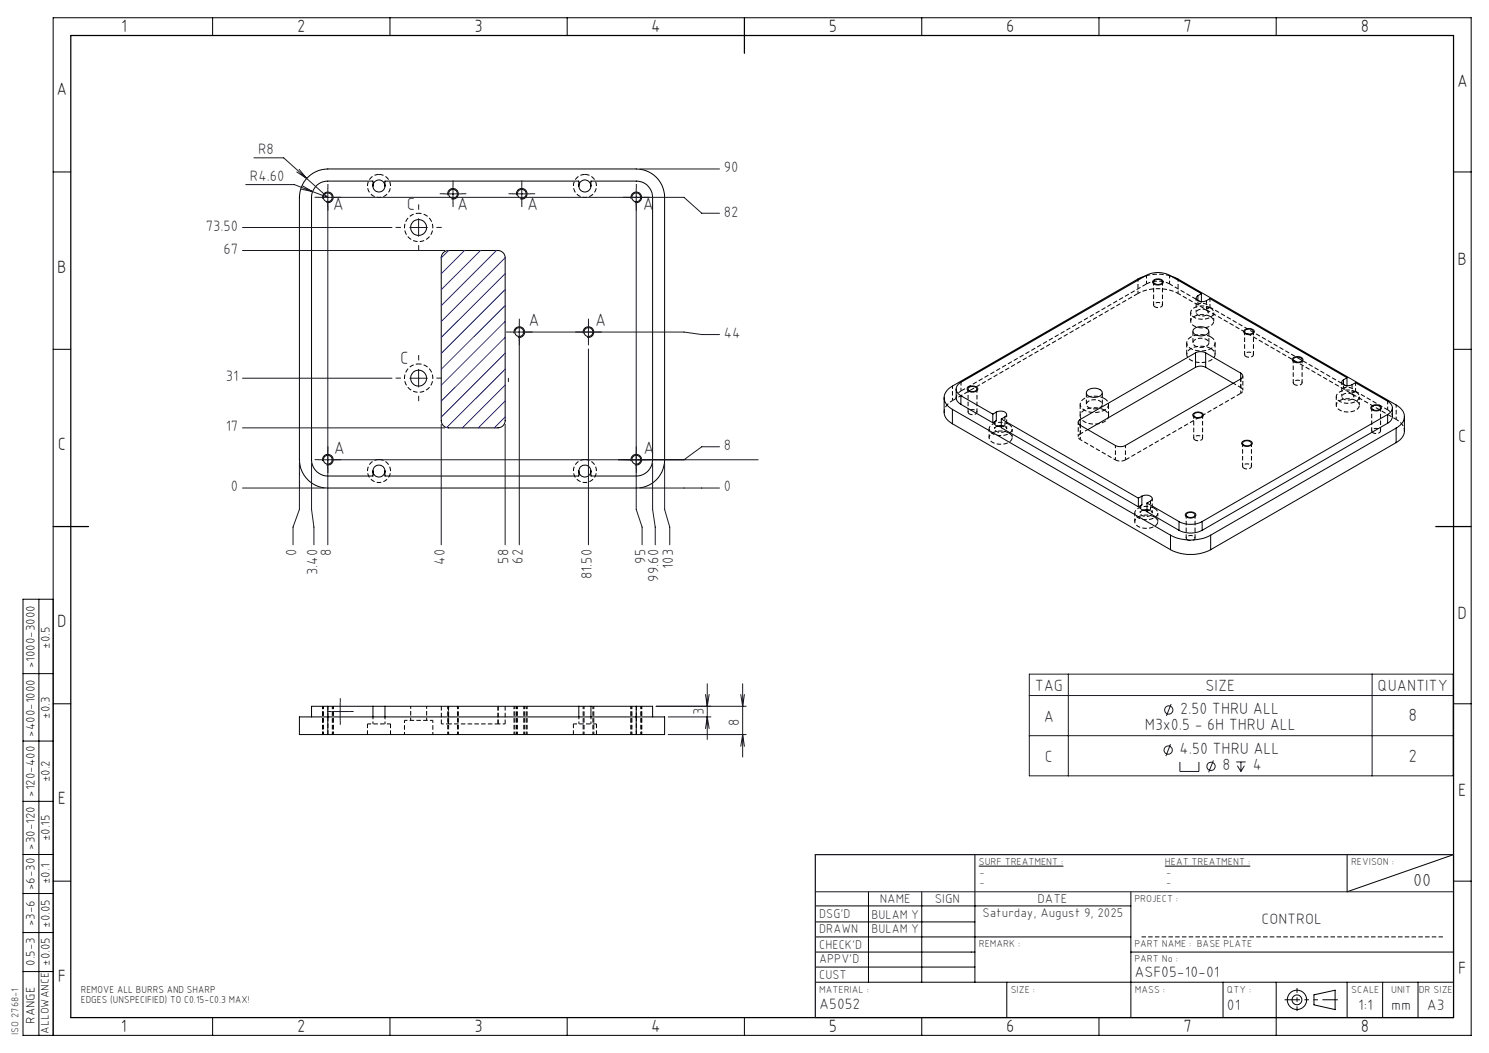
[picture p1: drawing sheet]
<svg xmlns="http://www.w3.org/2000/svg" width="420mm" height="297mm" viewBox="0 0 420 297" stroke-linecap="round" stroke-linejoin="round" font-family="sans-serif">
<g fill="none" stroke="#000" stroke-width=".28" stroke-dasharray="1.3 .6" stroke-dashoffset=".5" stroke-linecap="butt">
<path d="M118.1 60.1a4 4 0 0 1 3.6 5.9 4 4 0 0 1-6.9 .5 4 4 0 0 1 2.7-6.3l.6-.1M321 78.7v4.1M321 82.8a12.5 12.5 0 0 1 11.3 0M332.3 82.8v-4.1M337.4 84.1v4.1M337.9 85.8v-1M118.1 102.6a4 4 0 0 1 3.6 5.9 4 4 0 0 1-6.9 .5 4 4 0 0 1 2.7-6.3l.6-.1M268.7 113v-4.1M304.1 119.1v4.1M350 110.9a.86 .86 0 0 0 .6-.8 .86 .86 0 0 0-.6-.8M350 106.9v4M350.6 110.1v-4.1"/>
<path d="M378.5 107.8v4.1M379 109.5v-1M393.8 114.2v4.1M282.5 120.3l.9-.3M282.5 120l.9 .3M283.9 121v-4.1M304.7 122.4a.86 .86 0 0 0-.6 .8 .86 .86 0 0 0 .6 .8M304.7 124v-4.1M314.6 125.6v4.1M317.5 129.7v-4.1M323.5 144l1-.2M323.5 143.7l1 .3"/>
<path d="M325 144.7v-4.1M115.8 199.2v4M114.1 203.2v4M120.3 203.2v-4M122.1 207.2v-4"/>
</g>
<g fill="none" stroke="#000" stroke-width=".28" stroke-dasharray="1.3 .6" stroke-linecap="butt">
<path d="M106.9 49.2a3.3 3.3 0 0 1 2.9 4.7 3.3 3.3 0 0 1-5.5 .5 3.3 3.3 0 0 1 2-5.2h.6M165 49.2a3.3 3.3 0 0 1 2.9 4.7 3.3 3.3 0 0 1-5.5 .5 3.3 3.3 0 0 1 2-5.2h.6M321 82.8l-52.3 30.2M323.4 80.1l-52.3 30.2M334.7 96.7v3.3M336.5 93.4v3.3M338.9 85.3v-.2M341 96.7v-3.3M342.7 100v-3.3M304.7 114v3.3M306.4 110.8v3.2M310.9 114v-3.2"/>
<path d="M312.7 117.3v-3.3M380 109v-.2M106.9 129.6a3.2 3.2 0 0 1 2.9 4.7 3.2 3.2 0 0 1-5.5 .5 3.2 3.2 0 0 1 2-5.2h.6M165 129.6a3.2 3.2 0 0 1 2.9 4.7 3.2 3.2 0 0 1-5.5 .5 3.2 3.2 0 0 1 2-5.2h.6M317.5 129.7l32.5-18.8M124.5 199.2v5M126.5 199.2v5M140.5 199.2v5M92.5 207.2v-5M126.5 204.2v-5M140.5 204.2v-5M142.5 204.2v-5"/>
<path d="M179.5 202.2v5M407 264.3h-85"/>
</g>
<g fill="none" stroke="#000" stroke-width=".28">
<path d="M60 5v5M110 5v5M160 5v5M260 5v5M310 5v5M360 5v5M15 48.5h5M86.8 50l1.4-1.1a7.9 7.9 0 0 1 4.3-1.2h87a8 8 0 0 1 8 8v74a7.9 7.9 0 0 1-8 8h-87a8 8 0 0 1-8-8v-74l.4-2.7a7.4 7.4 0 0 1 1.9-3zM91 56.1a1.51 1.51 0 0 1 1.3-1.9 1.51 1.51 0 0 1 1.7 1.6 1.51 1.51 0 0 1-1.9 1.3M105.2 52.5v-1.4h-12.7a4.5 4.5 0 0 0-4.6 4.6v74a4.6 4.6 0 0 0 4.6 4.6h12.7v-1.4M105.2 52.5a1.69 1.69 0 0 0 1.7 1.7 1.69 1.69 0 0 0 1.7-1.7M105.2 52.5a1.69 1.69 0 0 1 1.7-1.8 1.69 1.69 0 0 1 1.7 1.8"/>
<path d="M108.6 52.5v-1.4h54.7v1.4M126.3 55.1a1.5 1.5 0 0 1 1.3-1.9 1.5 1.5 0 0 1 1.7 1.6 1.5 1.5 0 0 1-1.9 1.3M145.7 55.1a1.5 1.5 0 0 1 1.3-1.9 1.5 1.5 0 0 1 1.7 1.6 1.5 1.5 0 0 1-1.9 1.3M163.3 52.5a1.71 1.71 0 0 0 1.7 1.7 1.71 1.71 0 0 0 1.7-1.7M163.3 52.5a1.71 1.71 0 0 1 1.7-1.7 1.71 1.71 0 0 1 1.7 1.7M166.7 52.5v-1.4h12.8a4.5 4.5 0 0 1 4.6 4.6v74a4.6 4.6 0 0 1-4.6 4.6h-12.8v-1.4M178 56.1a1.51 1.51 0 0 1 1.3-1.9 1.51 1.51 0 0 1 1.7 1.6 1.51 1.51 0 0 1-1.9 1.3M410 48.5h5M125.1 71.3l.6-.5 .8-.1h14a2.05 2.05 0 0 1 2 2v46a2.05 2.05 0 0 1-2 2h-14a2.05 2.05 0 0 1-2-2v-46l.1-.8zM323 77.9l-2 .8-52.4 30.2a3.5 3.5 0 0 0-2.3 3.3 3.5 3.5 0 0 0 2.3 3.3M325.2 79.2a1.81 1.81 0 0 1 2.9 .3 1.73 1.73 0 0 1-3 0zM325.6 79.1a1.49 1.49 0 0 1 2.3 .5 1.45 1.45 0 0 1-2.5-.1z"/>
<path d="M330.2 77.9l2.1 .8 61.5 35.5a3.3 3.3 0 0 1 1.6 5.3l-1.6 1.3M15 98.5h5M145 94a1.5 1.5 0 0 1 1.3-1.8 1.5 1.5 0 0 1 1.7 1.6 1.5 1.5 0 0 1-1.9 1.3M164.5 94a1.5 1.5 0 0 1 1.4-1.8 1.5 1.5 0 0 1 1.6 1.6 1.5 1.5 0 0 1-1.9 1.3M336.7 92.8a2.95 2.95 0 0 1 4.2 .4 1.71 1.71 0 0 1-2.1 1.6 1.76 1.76 0 0 1-2.3-1.7zM337.2 99.5a3.4 3.4 0 0 1 2.9 0M337.2 99.5l-32.5 18.8M337.2 99.5v4.1M337.9 83.4a.84 .84 0 0 0-.5 1 .84 .84 0 0 0 1 .6l1.2 .1 1.7-.9 38.6 22.3M337.9 83.4v1.4M338.9 82.8l-9-5.2a7.1 7.1 0 0 0-6.5 0l-52.4 30.2a1.99 1.99 0 0 0-1.3 1.9 1.99 1.99 0 0 0 1.3 1.9M338.9 82.8l-1 .6"/>
<path d="M338.9 82.8v2.3M340.1 99.5l9.9 5.7M340.1 99.5v4.1M351.1 93a1.8 1.8 0 0 1 2.7 .6 1.72 1.72 0 0 1-3-.1zM351.1 93.3a1.48 1.48 0 0 1 2.5 .3 1.45 1.45 0 0 1-2.6-.1zM410 98.5h5M266.3 112.2l.2 5.1 .6 1 1.5 1.2M268.6 115.5l61.6 35.5M268.6 115.5v4M268.6 119.5l61.6 35.5M269.7 109.7l.1 3 .5 .7 .7 .6M271 114l9 5.2"/>
<path d="M271 111.6l9 5.2M271 111.6v2.4M273 109.3a1.73 1.73 0 0 1 2.8 .6 1.79 1.79 0 0 1-3-.2zM273.1 109.5a1.53 1.53 0 0 1 2.5 .3 1.45 1.45 0 0 1-2.6-.1zM280 116.8v2.4M281 118.7a.84 .84 0 0 0-.4 1 .84 .84 0 0 0 .9 .6h.9M281 116.2a1.94 1.94 0 0 1 2.9 .8l-.2 .4-1.3 .8M281 118.7l-1 .5M281 116.2l-1 .6M281 116.2v2.5M282.4 118.2v2.4l38.7 22.3M282.4 118.2l38.7 22.3"/>
<path d="M304.7 118.3a.87 .87 0 0 0-.6 .8 .87 .87 0 0 0 .6 .8M304.7 118.3v1.6M306.7 110.2a2.91 2.91 0 0 1 4.2 .4 1.73 1.73 0 0 1-2.1 1.5 1.76 1.76 0 0 1-2.3-1.6zM336.6 116.7a1.84 1.84 0 0 1 2.8 .4 1.75 1.75 0 0 1-3-.1zM336.8 116.8a1.51 1.51 0 0 1 2.4 .3 1.45 1.45 0 0 1-2.5-.1zM337.2 103.6a3.1 3.1 0 0 1 2.9 0M337.2 103.6l-30.4 17.6M340.1 103.6l7.7 4.5M350 106.9l-32.6 18.8a3.3 3.3 0 0 1-2.8 0l-9.9-5.8M350 105.2a.87 .87 0 0 1 .6 .9 .87 .87 0 0 1-.6 .8M350 105.2v1.7M364.8 101a1.79 1.79 0 0 1 2.7 .5 1.73 1.73 0 0 1-3-.1z"/>
<path d="M365 101a1.56 1.56 0 0 1 2.3 .5 1.45 1.45 0 0 1-2.5-.1zM379 107.1a.84 .84 0 0 0-.5 1 .84 .84 0 0 0 .9 .6l1.2 .1 1.7-.9 9.1 5.3a1.97 1.97 0 0 1 1.4 1.8 1.97 1.97 0 0 1-1.4 1.9M379 107.1v1.4M379.9 106.5l-.9 .6M379.9 106.5v2.3M386.8 114.6a1.84 1.84 0 0 1 2.8 .5 1.72 1.72 0 0 1-3-.1zM387 114.8a1.51 1.51 0 0 1 2.4 .3 1.46 1.46 0 0 1-2.5-.1zM391.4 119.4l-52.3 30.2M391.4 116.9l-52.3 30.2M391.4 116.9v2.5M392.7 115l-.1 3-.4 .8-.8 .6M396.1 117.5l-.1 5.1-1.1 1.4-1.1 .8"/>
<path d="M91 130.1a1.51 1.51 0 0 1 1.3-1.9 1.51 1.51 0 0 1 1.7 1.6 1.51 1.51 0 0 1-1.9 1.3M105.2 132.9a1.69 1.69 0 0 1 1.7-1.7 1.69 1.69 0 0 1 1.7 1.7M105.2 132.9a1.69 1.69 0 0 0 1.7 1.7 1.69 1.69 0 0 0 1.7-1.7M108.6 132.9v1.4h54.7v-1.4M163.3 132.9a1.71 1.71 0 0 1 1.7-1.7 1.71 1.71 0 0 1 1.7 1.7M163.3 132.9a1.71 1.71 0 0 0 1.7 1.7 1.71 1.71 0 0 0 1.7-1.7M178 130.1a1.51 1.51 0 0 1 1.3-1.9 1.51 1.51 0 0 1 1.7 1.6 1.51 1.51 0 0 1-1.9 1.3M282.4 120l-1.1 .2M322.1 139.9a1.99 1.99 0 0 1 2.9 .8l-.2 .4-1.3 .8M322.1 139.9l-1 .6M322.1 139.9v2.5M350.5 124.5a1.83 1.83 0 0 1 2.7 .6 1.73 1.73 0 0 1-3-.1z"/>
<path d="M350.6 124.8a1.48 1.48 0 0 1 2.4 .3 1.45 1.45 0 0 1-2.5-.1zM393.8 120.8l-52.3 30.2M393.8 120.8v4M393.8 124.8l-52.3 30.2M321.1 140.5v2.4M322.1 142.4a.85 .85 0 0 0-.4 1 .85 .85 0 0 0 .9 .6l.9 .1M322.1 142.4l-1 .5M323.5 143.8l-1.1 .1M323.5 141.9v2.5l9.1 5.2M323.5 141.9l9.1 5.2M330.2 151a12.3 12.3 0 0 0 11.3 0M330.2 155a12.6 12.6 0 0 0 11.3 0"/>
<path d="M330.2 151v4M332.6 149.6a7.2 7.2 0 0 0 6.5 0M332.6 147.1a7.2 7.2 0 0 0 6.5 0M332.6 147.1v2.5M334.6 144.7a1.83 1.83 0 0 1 2.7 .6 1.73 1.73 0 0 1-3-.1zM334.6 145a1.48 1.48 0 0 1 2.5 .3 1.45 1.45 0 0 1-2.5-.1zM339.1 147.1v2.5M341.5 151v4M11 169v123M15 169h-8.5v123h408.5v-287h-400v287M6.5 190h8.5M15 198.5h5"/>
<path d="M92.5 199.2h-4.6v3M92.5 199.2v8M92.5 199.2h12.7M105.2 199.2h3.4M105.2 199.2v3M108.6 199.2v3M108.6 199.2h54.7M163.3 199.2h3.4M163.3 199.2v3M166.7 199.2v3M166.7 199.2h12.8M179.5 199.2h4.6v3"/>
<path d="M179.5 199.2v8M410 198.5h5M6.5 209h8.5M92.5 207.2h-8v-5h103v5h-8M92.5 207.2h87M6.5 226h8.5M6.5 241h8.5M6.5 252h8.5M15 248.5h5M230 255.5h89M245 251.5v25.5M260 251.5v25.5"/>
<path d="M275 241v36M276.1 244.3h23.8M319 251.5v35.5M328.6 244.3h24.1M380 241v10.5l30-10.5v46h-180M410 248.5h5M6.5 274h8.5M6.5 263h8.5M230 268.5h45M230 277h180M230 272.8h45M230 260h45"/>
<path d="M230 264.3h89M284 277v10M319 268.5h91M345 277v10M360 277v15M380 277v10M390 277v10M400 277v10M60 287v5M110 287v5M160 287v5M210 287v5"/>
<path d="M260 287v5M310 287v5M370.6 280.6l6-1.3v5.5l-6-1.4z"/>
<circle cx="92.5" cy="55.6" r="1.25"/>
<circle cx="127.8" cy="54.7" r="1.25"/>
<circle cx="147.2" cy="54.7" r="1.25"/>
<circle cx="179.5" cy="55.7" r="1.24"/>
<circle cx="118.1" cy="64.2" r="2.25"/>
<circle cx="146.5" cy="93.7" r="1.26"/>
<circle cx="166" cy="93.7" r="1.26"/>
<circle cx="118.1" cy="106.7" r="2.25"/>
<circle cx="92.5" cy="129.7" r="1.26"/>
<circle cx="179.5" cy="129.7" r="1.25"/>
<circle cx="365.8" cy="282" r="1.38"/>
<circle cx="365.8" cy="282" r="2.72"/>
</g>
<path d="M323 77.8a13.4 13.4 0 0 1 7.3 0" fill="none" stroke="#000" stroke-width=".28" stroke-dasharray="1.3 .6" stroke-dashoffset="-.2" stroke-linecap="butt"/>
<g fill="none" stroke="#000" stroke-width=".28" stroke-dasharray="1.3 .6" stroke-dashoffset=".6" stroke-linecap="butt">
<path d="M337.9 85.8l1-.5M341.3 86.7l-1 .5M379 109.5l1-.5M382.4 110.4l-1 .5M283.4 120l-.9 .6M304.7 124l9.9 5.7M324.5 143.8l-1 .5M105.2 202.2v2M108.6 204.2v-2M124.5 204.2h2M140.5 204.2h2M163.3 202.2v2"/>
<path d="M166.7 204.2v-2"/>
</g>
<g fill="none" stroke="#000" stroke-width=".28" stroke-dasharray="1.3 .6" stroke-dashoffset=".4" stroke-linecap="butt">
<path d="M323.4 80.1v-2.5M325.8 86.5a1.37 1.37 0 0 0 2.1-.6 1.54 1.54 0 0 0-2.5 .1l.4 .5M329.9 80.1v-2.5M335.8 88.2v2.4M340.3 87.2a.84 .84 0 0 0 .4-1 .84 .84 0 0 0-.9-.6h-.8l-1.1 .2M340.3 87.2v-2.4M341.3 84.2v2.5M342.3 90.6v-2.4M266.3 116.2l.2-1 .6-1 1.6-1.2M271.1 110.3l-1.1 .9-.3 1M271.1 110.3v-2.5M273.4 116.8a1.37 1.37 0 0 0 2.1-.7 1.54 1.54 0 0 0-2.4 .1l.3 .6"/>
<path d="M304.7 119.9v2.5M350 109.3l-2.1-1.2M350 109.3v-2.4M351.4 100.5a1.37 1.37 0 0 0 2.1-.6 1.54 1.54 0 0 0-2.4 .1l.3 .5M365.1 108.5a1.37 1.37 0 0 0 2.2-.7 1.54 1.54 0 0 0-2.5 .1l.3 .6M376.9 111.9v2.4M381.4 110.9a.84 .84 0 0 0 .4-1 .84 .84 0 0 0-.9-.6h-.8l-1.1 .2M381.4 110.9v-2.4M382.4 107.9v2.5M383.4 114.3v-2.4M391.4 115.6v-2.5M392.8 117.5l-.3-1-1.1-.9"/>
<path d="M393.8 118.3l1.6 1.2 .6 1 .2 1.1M393.8 118.3l-61.5-35.5M279 121v2.4M283.4 120v-2.4M285.5 123.4v-2.4M306.8 121.1l-2.1 1.3M337.1 124.1a1.37 1.37 0 0 0 2.1-.7 1.54 1.54 0 0 0-2.5 .1l.4 .6M350.9 132.1a1.37 1.37 0 0 0 2.1-.7 1.54 1.54 0 0 0-2.5 .1l.4 .6M387.3 122.1a1.37 1.37 0 0 0 2.1-.7 1.54 1.54 0 0 0-2.5 .1l.4 .6M320.1 144.7v2.4M324.5 143.8v-2.5M326.6 147.1v-2.4"/>
<path d="M335 152.3a1.37 1.37 0 0 0 2.1-.7 1.54 1.54 0 0 0-2.5 .1l.4 .6M91 199.2v8M91.2 199.2v8M94 199.2v8M126.3 199.2v8M126.5 199.2v8M129.3 199.2v8M145 199.2v8M145.2 199.2v8M145.7 199.2v8M145.9 199.2v8M148 199.2v8"/>
<path d="M148.7 199.2v8M164.5 199.2v8M164.7 199.2v8M167.5 199.2v8M178 199.2v8M178.2 199.2v8M181 199.2v8M93.7 207.2v-8M122.1 203.2h-8M129 207.2v-8M147.7 207.2v-8M148.4 207.2v-8"/>
<path d="M167.2 207.2v-8M180.7 207.2v-8"/>
</g>
<g fill="none" stroke="#000" stroke-width=".28" stroke-dasharray="1.3 .6" stroke-dashoffset=".2" stroke-linecap="butt">
<path d="M325.4 79.5v6.5M327.9 86v-6.5M338.9 85.3l-9-5.2M340.3 87.5a.84 .84 0 0 1 .4 1 .84 .84 0 0 1-.9 .6 1.7 1.7 0 0 1-2.4-1.1 2.16 2.16 0 0 1 2.9-.5M351.1 93.5v6.5M273.1 109.7v6.5M275.6 116.2v-6.5M336.7 117.1v6.5M353.6 100v-6.5M364.8 101.4v6.6M367.3 108v-6.6M380 109l-38.7-22.3"/>
<path d="M381.4 111.2a.84 .84 0 0 1 .4 1 .84 .84 0 0 1-.9 .6 1.7 1.7 0 0 1-2.4-1.1 2.16 2.16 0 0 1 2.9-.5M386.9 115v6.6M391.4 115.6l-9-5.2M339.2 123.6v-6.5M350.5 125v6.6M353 131.6v-6.6M389.4 121.6v-6.6M334.6 145.2v6.6M337.1 151.8v-6.6M110.2 204.2h-6.5M168.2 204.2h-6.5"/>
</g>
<g fill="none" stroke="#000" stroke-width=".28" stroke-dasharray="1.3 .6" stroke-dashoffset=".1" stroke-linecap="butt">
<path d="M329.9 80.1a7.2 7.2 0 0 0-6.5 0M341.4 86.8a1.48 1.48 0 0 1 .9 1.6 1.48 1.48 0 0 1-1.3 1.3 4.4 4.4 0 0 1-5-1 1.8 1.8 0 0 1 1.7-2.2l2.2-.1 1.5 .4M341.4 89.3a1.48 1.48 0 0 1 .9 1.6 1.48 1.48 0 0 1-1.3 1.3 4.4 4.4 0 0 1-5-1.1 1.8 1.8 0 0 1 1.7-2.2l2.2-.1 1.5 .5M341.6 95.1a1.79 1.79 0 0 1 1.1 1.8 1.79 1.79 0 0 1-1.5 1.6 5.7 5.7 0 0 1-6.1-.9 1.71 1.71 0 0 1 .9-2.6 6.3 6.3 0 0 1 5.6 .1M341.6 98.3a1.79 1.79 0 0 1 1.1 1.9 1.79 1.79 0 0 1-1.5 1.6 5.7 5.7 0 0 1-6.1-.9 1.71 1.71 0 0 1 .9-2.6 6.3 6.3 0 0 1 5.6 0M284.5 119.7a1.48 1.48 0 0 1 1 1.6 1.48 1.48 0 0 1-1.4 1.2 4.4 4.4 0 0 1-5-1 1.8 1.8 0 0 1 1.8-2.2l2.2-.1 1.4 .5M311.5 112.4a1.79 1.79 0 0 1 1.2 1.9 1.79 1.79 0 0 1-1.5 1.5 5.7 5.7 0 0 1-6.2-.9 1.71 1.71 0 0 1 1-2.6 6.3 6.3 0 0 1 5.5 .1M311.5 115.7a1.79 1.79 0 0 1 1.2 1.8 1.79 1.79 0 0 1-1.5 1.6 5.7 5.7 0 0 1-6.2-.9 1.71 1.71 0 0 1 1-2.6 6.3 6.3 0 0 1 5.5 .1M382.5 110.6a1.48 1.48 0 0 1 .9 1.6 1.48 1.48 0 0 1-1.4 1.2 4.4 4.4 0 0 1-5-1 1.8 1.8 0 0 1 1.8-2.2l1.7-.2 2 .6M382.5 113a1.48 1.48 0 0 1 .9 1.6 1.48 1.48 0 0 1-1.4 1.3 4.4 4.4 0 0 1-5-1.1 1.8 1.8 0 0 1 1.8-2.2l1.7-.1 2 .5M284.5 122.1a1.48 1.48 0 0 1 1 1.6 1.48 1.48 0 0 1-1.4 1.3 4.4 4.4 0 0 1-5-1.1 1.8 1.8 0 0 1 1.8-2.2l1.6-.1 2 .5M314.6 129.7a3.1 3.1 0 0 0 2.9 0"/>
<path d="M325.6 143.4a1.48 1.48 0 0 1 .9 1.6 1.48 1.48 0 0 1-1.3 1.2 4.4 4.4 0 0 1-5-1 1.8 1.8 0 0 1 1.7-2.2l1.7-.2 2 .6M325.6 145.8a1.48 1.48 0 0 1 .9 1.6 1.48 1.48 0 0 1-1.3 1.3 4.4 4.4 0 0 1-5-1.1 1.8 1.8 0 0 1 1.7-2.2l2.3-.1 1.4 .5M92.5 202.2v-3M103.7 204.2v3M110.2 207.2v-3M161.7 204.2v3M168.2 207.2v-3M179.5 202.2v-3"/>
</g>
<path d="M283.4 120.3a.84 .84 0 0 1 .5 1 .84 .84 0 0 1-1 .6 1.7 1.7 0 0 1-2.3-1.1l.7-.6M324.5 144a.84 .84 0 0 1 .5 1 .84 .84 0 0 1-1 .6 1.7 1.7 0 0 1-2.3-1.1l.7-.6M126.5 204.2h14" fill="none" stroke="#000" stroke-width=".28" stroke-dasharray="1.3 .6" stroke-dashoffset=".3" stroke-linecap="butt"/>
<path d="M340.3 95.8a1 1 0 0 1 .7 1 1 1 0 0 1-.8 .9 2.86 2.86 0 0 1-3.7-.8 1.72 1.72 0 0 1 2.1-1.5l1.7 .4M310.3 113.1a1 1 0 0 1 .6 1.1 1 1 0 0 1-.8 .8 2.86 2.86 0 0 1-3.6-.8 1.72 1.72 0 0 1 2.1-1.5l1.7 .4" fill="none" stroke="#000" stroke-width=".28" stroke-dasharray="1.3 .6" stroke-dashoffset=".7" stroke-linecap="butt"/>
<path d="M340.8 88.2v-1.7M280.5 119.4v1.6M381.9 111.9v-1.7M321.6 143.1v1.6" fill="none" stroke="#000" stroke-width=".28" stroke-dasharray="1.3 .6" stroke-dashoffset=".8" stroke-linecap="butt"/>
<g fill="none" stroke="#191924" stroke-width=".28">
<path d="M69.3 52.1h13.7l5.2 1.9M71.6 44.5h8.4l6.5 5.8M83.7 48.5l2.8 1.8M84.4 47.8l2.1 2.5M84.9 53.3l3.3 .7M85.3 52.4l2.9 1.6M86.5 50.3l6 5.4-4.3-1.7M90 55.7h102.9l5 4.4h5.1M92.5 53.2v100.5M125.3 54.7h5M127.8 52.2v5M144.7 54.7h5"/>
<path d="M147.2 52.2v5M179.5 53.2v90.5l1.6 5v5M180.5 47.7h22.5M68.4 70.7h57.1M68.4 64.2h42.2M115.6 64.2h5M118.1 61.7v5M144 93.7h48.9l5 .7h5.1M146.5 91.2v62.5M166 91.2v5M166 98.4v55.3M68.4 106.7h42.2"/>
<path d="M115.6 106.7h5M118.1 104.2v5M124.5 119.7v34M142.5 119.7v34M143.4 106.7v1M68.4 137.7h23.1M68.4 120.7h57.1M84.5 130.7v13l-1.8 5v5M87.9 130.7v13l.6 5v5M90 129.7h123.9M180.5 137.7h22.5M184.1 130.7v13l.7 5v5"/>
<path d="M187.5 130.7v13l1.4 5v5M203 126h-5.1l-5 3.7M96 198.2v5M185.1 199.2h25.4M199 195.9l.5 3.3 .5-3.3M199.5 192.9v15.7M209 195.9l.5 3.3 .5-3.3M209.5 192.9v20.6M290.3 190.1h119.6v28.7h-119.6zM290.3 196.2h119.6M301.3 190.1v28.7M330.3 198.6l-1.3 3.3"/>
<path d="M387 190.1v28.7M93.5 200.7h5M188.5 202.2h12M188.5 207.2h22M199 205.5l.5-3.3 .5 3.3M209 210.5l.5-3.3 .5 3.3M290.3 207.5h119.6M330.2 209.9l-1.3 3.4M332.8 214.9v2.7h5.4v-2.7M342.3 214.5l-1.4 3.3M348.7 214.9h2.7M349 216l1 1.6"/>
<path d="M350 214.9v2.7M351 216l-1 1.6M230 251.5h180"/>
<circle cx="329.5" cy="211.6" r="1.17"/>
<circle cx="329.7" cy="200.2" r="1.17"/>
<circle cx="341.6" cy="216.1" r="1.17"/>
</g>
<path d="M365.9 278.7v6.5" fill="none" stroke="#000" stroke-width=".28" stroke-dasharray="15.2 1.3 1.3 1.3" stroke-dashoffset="13.9" stroke-linecap="butt"/>
<path d="M377.4 282h-15.1" fill="none" stroke="#000" stroke-width=".28" stroke-dasharray="6.3 1.3 1.3 1.3 1.3 1.3" stroke-dashoffset="2" stroke-linecap="butt"/>
<path d="M84.5 137.6v-8" fill="none" stroke="#191924" stroke-width=".28" stroke-dasharray="15.2 1.3 1.3 1.3" stroke-dashoffset="13.1" stroke-linecap="butt"/>
<g fill="none" stroke="#191924" stroke-width=".28" stroke-dasharray="15.2 1.3 1.3 1.3" stroke-linecap="butt">
<path d="M90 55.6h-1.3M92.5 53.1v-1.2M92.5 58.1v1.3M95 55.6h1.2M118.1 59.1v-1.5M125.3 54.6h-1.3M127.8 52.1v-1.2M127.8 57.1v1.3M130.3 54.6h1.2M144.7 54.6h-1.3M147.2 52.1v-1.2M147.2 57.1v1.3"/>
<path d="M149.7 54.6h1.2M177 55.6h-1.3M179.5 53.1v-1.2M179.5 58.1v1.3M182 55.6h1.2M113.1 64.1h-1.5M118.1 69.1v1.5M123.1 64.1h1.5M144 93.6h-1.3M146.5 91.1v-1.2M146.5 96.1v1.3M149 93.6h1.2"/>
<path d="M163.5 93.6h-1.3M166 91.1v-1.2M166 96.1v1.3M168.5 93.6h1.2M113.1 106.6h-1.5M118.1 101.6v-1.5M118.1 111.6v1.5M123.1 106.6h1.5M90 129.6h-1.3M92.5 127.1v-1.2M92.5 132.1v1.3M95 129.6h1.2"/>
<path d="M177 129.6h-1.3M179.5 127.1v-1.2M179.5 132.1v1.3M182 129.6h1.2M96 198.2v-1.3M93.5 200.7h-1.3M96 203.2v1.2M98.5 200.7h1.2"/>
</g>
<path d="M20 10h390v277h-390zM210 5v10M15 148.5h10M405 148.5h10" fill="none" stroke="#000" stroke-width=".35"/>
<path d="M410 241h-180v46" fill="none" stroke="#191924" stroke-width=".35"/>
<g fill="none" stroke="#00f" stroke-width=".28">
<path d="M126.5 70.7l-2 2M131 70.7l-6.5 6.5M135.5 70.7l-11 11M140 70.7l-15.5 15.5M142.5 72.7l-18 18M142.5 77.2l-18 18M142.5 81.7l-18 18M142.5 86.2l-18 18M142.5 90.7l-18 18M142.5 95.1l-18 18M142.5 99.6l-18 18M142.5 104.1l-16.5 16.5"/>
<path d="M142.5 108.6l-12.1 12.1M142.5 113.1l-7.6 7.6M142.5 117.6l-3.1 3.1"/>
</g>
<g font-size="5">
<text x="34.2" y="9.1">1</text>
<text x="83.8" y="9.1">2</text>
<text x="133.8" y="9.1">3</text>
<text x="183.7" y="9.1">4</text>
<text x="233.8" y="9.1">5</text>
<text x="283.8" y="9.1">6</text>
<text x="333.8" y="9.1">7</text>
<text x="383.8" y="9.1">8</text>
<text x="16" y="26.9">A</text>
<text x="411" y="24.6">A</text>
<text x="16.2" y="76.9">B</text>
<text x="411.2" y="74.6">B</text>
<text x="411.3" y="124.6">C</text>
<text x="16.3" y="126.9">C</text>
<text x="16.2" y="176.9">D</text>
<text x="411.2" y="174.6">D</text>
<text x="16.3" y="226.9">E</text>
<text x="411.3" y="224.6">E</text>
<text x="411.3" y="274.6">F</text>
<text x="16.3" y="276.9">F</text>
<text x="34.1" y="291.1">1</text>
<text x="83.8" y="291.1">2</text>
<text x="133.8" y="291.1">3</text>
<text x="183.7" y="291.1">4</text>
<text x="233.8" y="291.1">5</text>
<text x="283.8" y="291.1">6</text>
<text x="333.8" y="291.2">7</text>
<text x="383.8" y="291.2">8</text>
</g>
<g font-size="5" fill="#191924">
<text x="93.9" y="59.2">A</text>
<text x="114.8" y="59.2">C</text>
<text x="128.9" y="59.2">A</text>
<text x="148.7" y="59.2">A</text>
<text x="181.3" y="59.2">A</text>
<text x="149" y="92.1">A</text>
<text x="167.9" y="92.1">A</text>
<text x="112.9" y="102.8">C</text>
<text x="94.2" y="128.1">A</text>
<text x="181.5" y="128.1">A</text>
<text x="397.3" y="203.5">8</text>
<text x="397.3" y="214.8">2</text>
</g>
<text font-size="4.9" fill="#191924" x="398.6" y="249.9">00</text>
<g font-size="4.6" fill="#191924">
<text x="291.8" y="194.8">TAG</text>
<text x="340" y="194.8">SIZE</text>
<text x="388.6" y="194.8">QUANTITY</text>
<text x="294.4" y="203.6">A</text>
<text x="332.9" y="201.3">2.50 THRU ALL</text>
<text x="322.9" y="205.8">M3x0.5 - 6H THRU ALL</text>
<text x="294.7" y="214.9">C</text>
<text x="332.7" y="212.6">4.50 THRU ALL</text>
<text x="344.8" y="217.2">8</text>
<text x="353.4" y="217.2">4</text>
</g>
<g font-size="4.2" fill="#191924">
<text x="72.8" y="43.5">R8</text>
<text x="70.5" y="51.1">R4.60</text>
<text x="204.1" y="48.6">90</text>
<text x="58.1" y="65.1">73.50</text>
<text x="204.1" y="61.1">82</text>
<text x="63.1" y="71.6">67</text>
<text x="204.1" y="95.3">44</text>
<text x="63.7" y="107.6">31</text>
<text x="63.7" y="121.6">17</text>
<text x="204.1" y="126.9">8</text>
<text x="65.2" y="138.6">0</text>
<text x="204.1" y="138.6">0</text>
<text x="83.6" y="156.9" transform="rotate(-90 83.6 156.9)">0</text>
<text x="93.4" y="156.9" transform="rotate(-90 93.4 156.9)">8</text>
<text x="125.4" y="159.3" transform="rotate(-90 125.4 159.3)">40</text>
<text x="143.4" y="159" transform="rotate(-90 143.4 159)">58</text>
<text x="147.4" y="159" transform="rotate(-90 147.4 159)">62</text>
<text x="182.1" y="159" transform="rotate(-90 182.1 159)">95</text>
<text x="189.9" y="160.4" transform="rotate(-90 189.9 160.4)">103</text>
<text x="89.5" y="162.2" transform="rotate(-90 89.5 162.2)">3.40</text>
<text x="166.9" y="163.4" transform="rotate(-90 166.9 163.4)">81.50</text>
<text x="185.8" y="164" transform="rotate(-90 185.8 164)">99.60</text>
<text x="198.6" y="201.6" transform="rotate(-90 198.6 201.6)">3</text>
<text x="208.5" y="204.7" transform="rotate(-90 208.5 204.7)">8</text>
<text x="355.9" y="260.8">CONTROL</text>
<text x="320" y="275.6">ASF05-10-01</text>
<text x="231.1" y="284.6">A5052</text>
<text x="346.1" y="285">01</text>
<text x="383.1" y="284.8">1:1</text>
<text x="392.4" y="284.8">mm</text>
<text x="402.5" y="284.8">A3</text>
</g>
<g font-size="3.6" fill="#191924">
<text x="248.1" y="254.6">NAME</text>
<text x="263.7" y="254.6">SIGN</text>
<text x="292.6" y="254.6">DATE</text>
<text x="231.1" y="258.9">DSG'D</text>
<text x="231.1" y="263.3">DRAWN</text>
<text x="245.8" y="263.3">BULAM Y</text>
<text x="245.8" y="259.3">BULAM Y</text>
<text x="231.1" y="267.6">CHECK'D</text>
<text x="231.1" y="271.6">APPV'D</text>
<text x="231.1" y="276">CUST</text>
</g>
<g font-size="3.5">
<text x="14.1" y="183" transform="rotate(-90 14.1 183)">±0.5</text>
<text x="9.8" y="188.5" transform="rotate(-90 9.8 188.5)">&gt;1000-3000</text>
<text x="14.1" y="202.8" transform="rotate(-90 14.1 202.8)">±0.3</text>
<text x="9.8" y="207.8" transform="rotate(-90 9.8 207.8)">&gt;400-1000</text>
<text x="14.1" y="220.7" transform="rotate(-90 14.1 220.7)">±0.2</text>
<text x="9.8" y="224.7" transform="rotate(-90 9.8 224.7)">&gt;120-400</text>
<text x="9.8" y="239.7" transform="rotate(-90 9.8 239.7)">&gt;30-120</text>
<text x="14.1" y="237.3" transform="rotate(-90 14.1 237.3)">±0.15</text>
<text x="9.8" y="251" transform="rotate(-90 9.8 251)">&gt;6-30</text>
<text x="14.1" y="249.3" transform="rotate(-90 14.1 249.3)">±0.1</text>
<text x="9.8" y="261.3" transform="rotate(-90 9.8 261.3)">&gt;3-6</text>
<text x="14.1" y="261.7" transform="rotate(-90 14.1 261.7)">±0.05</text>
<text x="9.8" y="272.4" transform="rotate(-90 9.8 272.4)">0.5-3</text>
<text x="14.1" y="272.4" transform="rotate(-90 14.1 272.4)">±0.05</text>
<text x="9.8" y="288.7" transform="rotate(-90 9.8 288.7)">RANGE</text>
</g>
<text font-size="3.5" fill="#191924" x="277.1" y="258.5">Saturday, August 9, 2025</text>
<text font-size="3.2" x="13.8" y="291.5" transform="rotate(-90 13.8 291.5)">ALLOWANCE</text>
<g font-size="2.8" fill="#191924">
<text x="276.1" y="244">SURF TREATMENT :</text>
<text x="328.6" y="244">HEAT TREATMENT :</text>
<text x="381.1" y="244">REVISON :</text>
<text x="276.3" y="250">-</text>
<text x="276.3" y="247">-</text>
<text x="329" y="250">-</text>
<text x="329" y="247">-</text>
<text x="320" y="254.4">PROJECT :</text>
<text x="276.1" y="267.2">REMARK :</text>
<text x="320" y="267.2">PART NAME : BASE PLATE</text>
<text x="320" y="271.4">PART No :</text>
<text x="231.1" y="279.9">MATERIAL :</text>
<text x="285.1" y="279.9">SIZE :</text>
<text x="320.1" y="279.9">MASS :</text>
<text x="346.1" y="279.9">QTY :</text>
<text x="381.1" y="279.9">SCALE</text>
<text x="392.4" y="279.9">UNIT</text>
<text x="400.2" y="279.9">DR SIZE</text>
<text x="5.3" y="291.9" transform="rotate(-90 5.3 291.9)">ISO 2768-1</text>
</g>
<g font-size="2.8">
<text x="22.8" y="280.1">REMOVE ALL BURRS AND SHARP</text>
<text x="22.8" y="283">EDGES (UNSPECIFIED) TO C0.15-C0.3 MAX!</text>
</g>
</svg>
